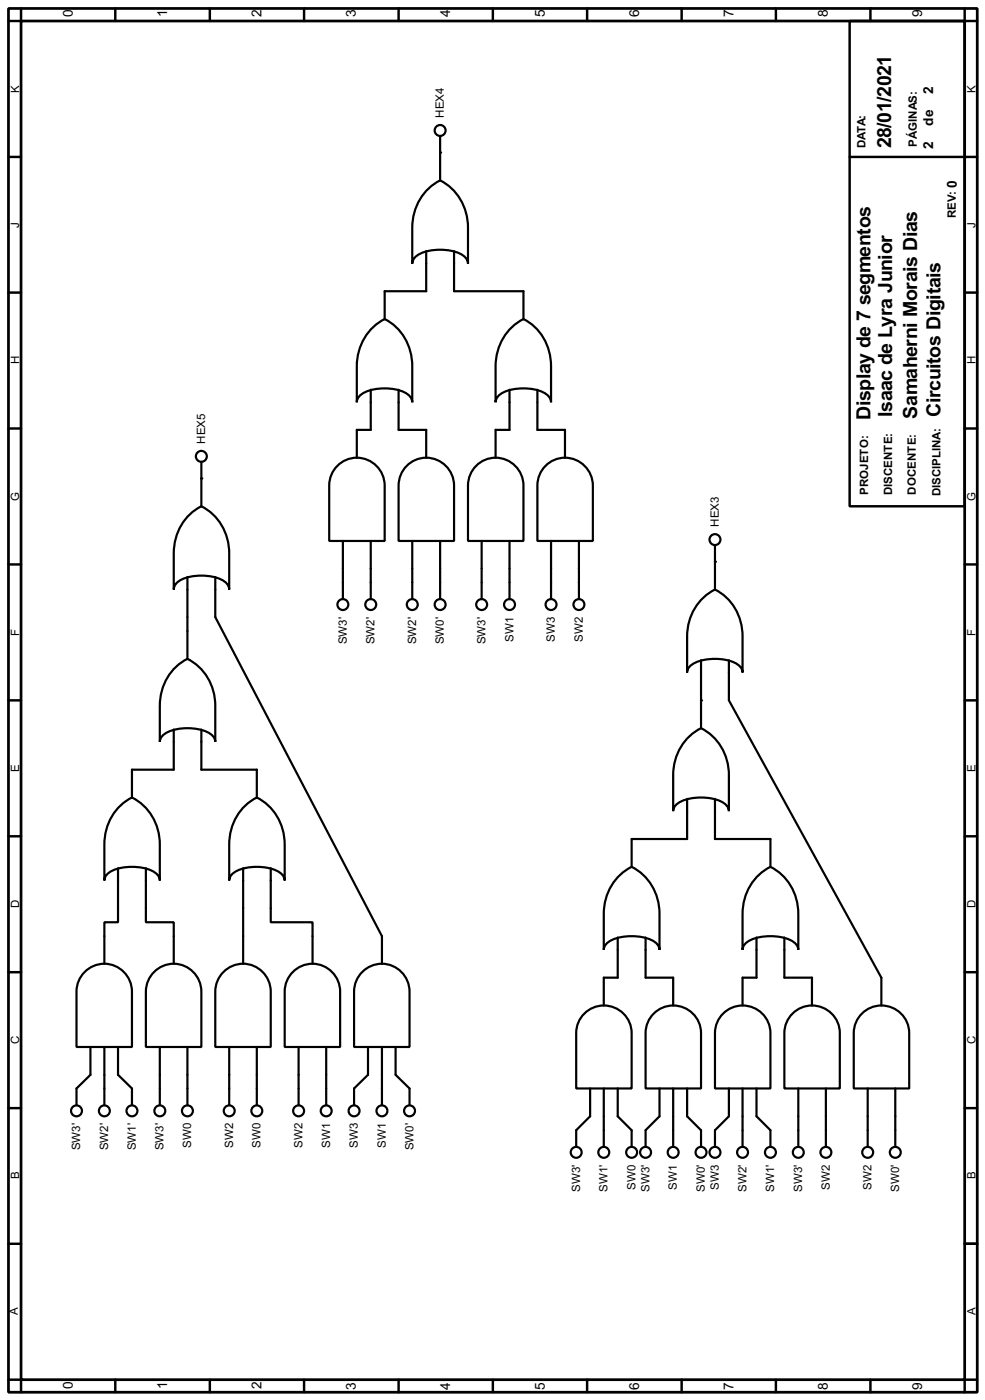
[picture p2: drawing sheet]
<svg xmlns="http://www.w3.org/2000/svg" width="180mm" height="256mm" viewBox="0 0 180 256" stroke-linecap="round" stroke-linejoin="round" font-family="sans-serif">
<path d="M1.6 1.6h177.3v253.5h-177.3zM3.9 3.9h172.7v248.9h-172.7z" fill="none" stroke="#000" stroke-width=".5"/>
<g fill="none" stroke="#000" stroke-width=".45">
<path d="M3.9 1.6v2.3h-2.3M21.1 1.6v2.3M38.4 1.6v2.3M55.7 1.6v2.3M73 1.6v2.3M90.2 1.6v2.3M107.5 1.6v2.3M124.8 1.6v2.3M142 1.6v2.3M155.5 3.9h21.1v88.9h-21.1zM159.3 1.6v2.3M176.6 1.6v2.3h2.3"/>
<path d="M1.6 28.8h2.3M155.5 28.8h23.4M1.6 53.6h2.3M176.6 53.6h2.3M1.6 78.5h2.3M176.6 78.5h2.3M1.6 103.4h2.3M176.6 103.4h2.3M1.6 128.3h2.3M176.6 128.3h2.3M1.6 153.2h2.3M176.6 153.2h2.3"/>
<path d="M1.6 178.1h2.3M176.6 178.1h2.3M1.6 203h2.3M176.6 203h2.3M1.6 227.9h2.3M176.6 227.9h2.3M1.6 252.8h2.3v2.3M21.1 252.8v2.3M38.4 252.8v2.3M55.7 252.8v2.3M73 252.8v2.3M90.2 252.8v2.3"/>
<path d="M107.5 252.8v2.3M124.8 252.8v2.3M142 252.8v2.3M159.3 252.8v2.3M178.9 252.8h-2.3v2.3"/>
</g>
<g fill="none" stroke="#000" stroke-width=".4">
<path d="M78.3 34.7l1.4-1.2 .9-.4a9.5 9.5 0 0 1 5.1 8.6v6.6a2.2 2.2 0 0 0-1.5-1.9 9.3 9.3 0 0 0-7.9 .4l-.7 .9-.1 .6v-6.6a9.9 9.9 0 0 1 2.8-7zM80.6 24.9v8.2M78 46v7.4h-7.6v5.1M83.1 46v7.4h12.7v5.1M67.9 71.4v7.4h-2.6v5.1M68.1 60.1l1.5-1.2 .8-.4a9.5 9.5 0 0 1 5.1 8.6v6.6a2.19 2.19 0 0 0-1.5-1.9 9.2 9.2 0 0 0-7.8 .4l-.8 .9-.1 .6v-6.6a9.9 9.9 0 0 1 2.8-7zM73 71.4v7.4h5v5.1M93.3 71.4v7.4h-2.6v5.1M93.5 60.1l1.5-1.2 .8-.4a9.5 9.5 0 0 1 5.1 8.6v6.6a2.19 2.19 0 0 0-1.5-1.9 9.2 9.2 0 0 0-7.8 .4l-.8 .9-.1 .6v-6.6a9.9 9.9 0 0 1 2.8-7zM98.4 71.4v7.4h5v5.1M34.4 94.6l1.6-1.3 .9-.5a9.5 9.5 0 0 1 5.1 8.6v6.6a2.2 2.2 0 0 0-1.5-1.9 9.2 9.2 0 0 0-7.8 .4l-.8 .9-.1 .6v-6.6a10 10 0 0 1 2.6-6.8zM36.9 84.6v8.2"/>
<path d="M62 85.1a5.1 5.1 0 0 1 5.5-.8 5.1 5.1 0 0 1 2.9 4.7v10.1h-10.1v-10.1a5.1 5.1 0 0 1 1.7-3.9zM62.8 99.1v10.7M67.9 99.1v10.7M74.7 85.1a5.1 5.1 0 0 1 5.5-.8 5.1 5.1 0 0 1 2.9 4.7v10.1h-10.1v-10.1a5.1 5.1 0 0 1 1.7-3.9zM75.5 99.1v10.7M80.6 99.1v10.7M87.4 85.1a5.1 5.1 0 0 1 5.5-.8 5.1 5.1 0 0 1 2.9 4.7v10.1h-10.1v-10.1a5.1 5.1 0 0 1 1.7-3.9zM88.2 99.1v10.7M93.3 99.1v10.7M100.1 85.1a5.1 5.1 0 0 1 5.5-.8 5.1 5.1 0 0 1 2.9 4.7v10.1h-10.1v-10.1a5.1 5.1 0 0 1 1.7-3.9zM100.9 99.1v10.7M106 99.1v10.7"/>
<path d="M130.9 99.9v8.1M34.3 105.7v15M39.4 105.7v7.4l30.5 58.4v5.1M128.4 109.8l1.6-1.3 .9-.5a9.4 9.4 0 0 1 5 8.6v6.6a2.16 2.16 0 0 0-1.5-1.8 9.3 9.3 0 0 0-7.8 .3l-.7 1-.1 .5v-6.6a9.8 9.8 0 0 1 2.6-6.8zM31.8 133.7v7.3h-7.6v5.1M31.9 122.5l1.5-1.3 .9-.5a9.5 9.5 0 0 1 5.1 8.6v6.6a2.17 2.17 0 0 0-1.5-1.8 9.2 9.2 0 0 0-7.8 .3l-.7 1-.1 .5v-6.6a9.9 9.9 0 0 1 2.6-6.8zM36.9 133.7v7.3h10.1v5.1M125.9 135.2l1.5-1.3 .9-.5a9.5 9.5 0 0 1 5.1 8.6v6.6a2.17 2.17 0 0 0-1.5-1.8 9.3 9.3 0 0 0-7.8 .3l-.8 1-.1 .5v-6.6a9.8 9.8 0 0 1 2.7-6.8zM128.3 121v12.4M133.4 121v7.3l27.9 50.8v5.1M21.6 159.1v9.9h-2.5v7.6M21.7 147.9l1.6-1.3 .9-.5a9.5 9.5 0 0 1 5.1 8.6v6.6a2.17 2.17 0 0 0-1.5-1.8 9.3 9.3 0 0 0-7.8 .3l-.8 1-.1 .5v-6.6a9.9 9.9 0 0 1 2.6-6.8z"/>
<path d="M26.7 159.1v9.9h5.1v7.6M44.5 159.1v17.5M44.6 147.9l1.5-1.3 .9-.5a9.5 9.5 0 0 1 5.1 8.6v6.6a2.17 2.17 0 0 0-1.5-1.8 9.2 9.2 0 0 0-7.8 .3l-.7 1-.1 .5v-6.6a9.9 9.9 0 0 1 2.6-6.8zM49.6 159.1v9.9h7.6v7.6M125.8 146.4v7.3h-10.2v5.1M130.9 146.4v7.3h10.1v5.1M15.2 178.4a5.1 5.1 0 0 1 5.6-1.5 5.1 5.1 0 0 1 3.4 4.8v10.1h-10.2v-10.1a5.1 5.1 0 0 1 1.2-3.3zM27.9 178.4a5.1 5.1 0 0 1 5.6-1.5 5.1 5.1 0 0 1 3.4 4.8v10.1h-10.2v-10.1a5.1 5.1 0 0 1 1.2-3.3zM40.6 178.4a5.1 5.1 0 0 1 5.6-1.5 5.1 5.1 0 0 1 3.4 4.8v10.1h-10.2v-10.1a5.1 5.1 0 0 1 1.2-3.3zM53.3 178.4a5.1 5.1 0 0 1 5.6-1.5 5.1 5.1 0 0 1 3.4 4.8v10.1h-10.2v-10.1a5.1 5.1 0 0 1 1.2-3.3zM66 178.4a5.1 5.1 0 0 1 5.6-1.5 5.1 5.1 0 0 1 3.4 4.8v10.1h-10.2v-10.1a5.1 5.1 0 0 1 1.2-3.3zM113.1 171.8v7.3h-2.6v5.1"/>
<path d="M113.2 160.6l1.5-1.3 .9-.5a9.5 9.5 0 0 1 5.1 8.6v6.6a2.17 2.17 0 0 0-1.5-1.8 9.3 9.3 0 0 0-7.8 .3l-.8 1-.1 .5v-6.6a9.8 9.8 0 0 1 2.7-6.8zM118.2 171.8v7.3h5v5.1M138.5 171.8v7.3h-2.6v5.1M138.6 160.6l1.5-1.3 .9-.5a9.5 9.5 0 0 1 5.1 8.6v6.6a2.17 2.17 0 0 0-1.5-1.8 9.3 9.3 0 0 0-7.8 .3l-.8 1-.1 .5v-6.6a9.8 9.8 0 0 1 2.7-6.8zM143.6 171.8v7.3h5v5.1M16.6 191.8v5.1l-2.6 2.5v3.1M19.1 191.8v10.7M21.6 191.8v5.1l2.6 2.5v3.1M29.3 191.8v10.7M34.3 191.8v10.7M42 191.8v10.7M47 191.8v10.7"/>
<path d="M54.7 191.8v10.7M59.7 191.8v10.7M67.4 191.8v5.1l-2.6 2.5v3.1M69.9 191.8v10.7M72.4 191.8v5.1l2.6 2.5v3.1M106.7 186a5.1 5.1 0 0 1 5.6-1.5 5.1 5.1 0 0 1 3.3 4.8v10.1h-10.1v-10.1a5 5 0 0 1 1.2-3.3zM108 199.4v5.1l-2.5 2.6v3M110.5 199.4v10.7M113.1 199.4v5.1l2.5 2.6v3M119.4 186a5.1 5.1 0 0 1 5.6-1.5 5.1 5.1 0 0 1 3.3 4.8v10.1h-10.1v-10.1a5 5 0 0 1 1.2-3.3zM120.7 199.4v5.1l-2.5 2.6v3M123.2 199.4v10.7"/>
<path d="M125.8 199.4v5.1l2.5 2.6v3M132.1 186a5.1 5.1 0 0 1 5.6-1.5 5.1 5.1 0 0 1 3.3 4.8v10.1h-10.1v-10.1a5 5 0 0 1 1.2-3.3zM133.4 199.4v5.1l-2.5 2.6v3M135.9 199.4v10.7M138.5 199.4v5.1l2.5 2.6v3M144.8 186a5.1 5.1 0 0 1 5.6-1.5 5.1 5.1 0 0 1 3.3 4.8v10.1h-10.1v-10.1a5 5 0 0 1 1.2-3.3zM146.1 199.4v10.7M151.2 199.4v10.7M157.5 186a5.1 5.1 0 0 1 5.6-1.5 5.1 5.1 0 0 1 3.3 4.8v10.1h-10.1v-10.1a5 5 0 0 1 1.2-3.3zM158.8 199.4v10.7M163.9 199.4v10.7"/>
<circle cx="80.5" cy="23.9" r="1"/>
<circle cx="36.8" cy="83.6" r="1"/>
<circle cx="130.8" cy="98.9" r="1"/>
<circle cx="62.7" cy="110.8" r="1"/>
<circle cx="67.8" cy="110.8" r="1"/>
<circle cx="75.4" cy="110.8" r="1"/>
<circle cx="80.5" cy="110.8" r="1"/>
<circle cx="88.1" cy="110.8" r="1"/>
<circle cx="93.2" cy="110.8" r="1"/>
<circle cx="100.8" cy="110.8" r="1"/>
<circle cx="105.9" cy="110.8" r="1"/>
<circle cx="14" cy="203.5" r="1"/>
<circle cx="19.1" cy="203.5" r="1"/>
<circle cx="24.1" cy="203.5" r="1"/>
<circle cx="29.2" cy="203.5" r="1"/>
<circle cx="34.3" cy="203.5" r="1"/>
<circle cx="41.9" cy="203.5" r="1"/>
<circle cx="47" cy="203.5" r="1"/>
<circle cx="54.6" cy="203.5" r="1"/>
<circle cx="59.7" cy="203.5" r="1"/>
<circle cx="64.8" cy="203.5" r="1"/>
<circle cx="69.9" cy="203.5" r="1"/>
<circle cx="74.9" cy="203.5" r="1"/>
<circle cx="105.4" cy="211.1" r="1"/>
<circle cx="110.5" cy="211.1" r="1"/>
<circle cx="115.6" cy="211.1" r="1"/>
<circle cx="118.1" cy="211.1" r="1"/>
<circle cx="123.2" cy="211.1" r="1"/>
<circle cx="128.3" cy="211.1" r="1"/>
<circle cx="130.8" cy="211.1" r="1"/>
<circle cx="135.9" cy="211.1" r="1"/>
<circle cx="141" cy="211.1" r="1"/>
<circle cx="146.1" cy="211.1" r="1"/>
<circle cx="151.1" cy="211.1" r="1"/>
<circle cx="158.8" cy="211.1" r="1"/>
<circle cx="163.8" cy="211.1" r="1"/>
</g>
<g fill="#000">
<circle cx="80.6" cy="28" r=".2"/>
<circle cx="36.9" cy="87.7" r=".2"/>
<circle cx="130.9" cy="102.9" r=".2"/>
<circle cx="128.3" cy="128.3" r=".2"/>
</g>
<g font-size="4">
<text x="163.1" y="27.2" transform="rotate(-90 163.1 27.2)">28/01/2021</text>
<text x="159.3" y="76.9" transform="rotate(-90 159.3 76.9)">Display de 7 segmentos</text>
<text x="163.3" y="76.4" transform="rotate(-90 163.3 76.4)">Isaac de Lyra Junior</text>
<text x="167.9" y="76.7" transform="rotate(-90 167.9 76.7)">Samaherni Morais Dias</text>
<text x="172.2" y="76.4" transform="rotate(-90 172.2 76.4)">Circuitos Digitais</text>
</g>
<g font-size="2.8">
<text x="13.4" y="3.2" transform="rotate(-90 13.4 3.2)">0</text>
<text x="30.6" y="3.2" transform="rotate(-90 30.6 3.2)">1</text>
<text x="47.9" y="3.2" transform="rotate(-90 47.9 3.2)">2</text>
<text x="65.2" y="3.2" transform="rotate(-90 65.2 3.2)">3</text>
<text x="82.4" y="3.2" transform="rotate(-90 82.4 3.2)">4</text>
<text x="99.7" y="3.2" transform="rotate(-90 99.7 3.2)">5</text>
<text x="116.9" y="3.2" transform="rotate(-90 116.9 3.2)">6</text>
<text x="134.3" y="3.2" transform="rotate(-90 134.3 3.2)">7</text>
<text x="151.5" y="3.2" transform="rotate(-90 151.5 3.2)">8</text>
<text x="168.8" y="3.2" transform="rotate(-90 168.8 3.2)">9</text>
<text x="170.8" y="17.2" transform="rotate(-90 170.8 17.2)">2</text>
<text x="170.8" y="23" transform="rotate(-90 170.8 23)">de</text>
<text x="170.8" y="27.4" transform="rotate(-90 170.8 27.4)">2</text>
<text x="175.1" y="34.5" transform="rotate(-90 175.1 34.5)">0</text>
<text x="13.4" y="254.5" transform="rotate(-90 13.4 254.5)">0</text>
<text x="30.6" y="254.5" transform="rotate(-90 30.6 254.5)">1</text>
<text x="47.9" y="254.5" transform="rotate(-90 47.9 254.5)">2</text>
<text x="65.2" y="254.7" transform="rotate(-90 65.2 254.7)">3</text>
<text x="82.4" y="254.7" transform="rotate(-90 82.4 254.7)">4</text>
<text x="99.7" y="254.7" transform="rotate(-90 99.7 254.7)">5</text>
<text x="117" y="254.7" transform="rotate(-90 117 254.7)">6</text>
<text x="134.3" y="254.7" transform="rotate(-90 134.3 254.7)">7</text>
<text x="151.5" y="254.7" transform="rotate(-90 151.5 254.7)">8</text>
<text x="168.8" y="254.7" transform="rotate(-90 168.8 254.7)">9</text>
</g>
<g font-size="2.4">
<text x="3.5" y="17" transform="rotate(-90 3.5 17)">K</text>
<text x="178.6" y="17" transform="rotate(-90 178.6 17)">K</text>
<text x="81.3" y="21.6" transform="rotate(-90 81.3 21.6)">HEX4</text>
<text x="158.4" y="27.2" transform="rotate(-90 158.4 27.2)">DATA:</text>
<text x="167.8" y="26.9" transform="rotate(-90 167.8 26.9)">PÁGINAS:</text>
<text x="3.5" y="41.7" transform="rotate(-90 3.5 41.7)">J</text>
<text x="175" y="40" transform="rotate(-90 175 40)">REV:</text>
<text x="178.6" y="41.7" transform="rotate(-90 178.6 41.7)">J</text>
<text x="3.5" y="66.8" transform="rotate(-90 3.5 66.8)">H</text>
<text x="178.6" y="66.8" transform="rotate(-90 178.6 66.8)">H</text>
<text x="37.6" y="81.3" transform="rotate(-90 37.6 81.3)">HEX5</text>
<text x="3.5" y="91.7" transform="rotate(-90 3.5 91.7)">G</text>
<text x="158.9" y="90.7" transform="rotate(-90 158.9 90.7)">PROJETO:</text>
<text x="163.3" y="90.8" transform="rotate(-90 163.3 90.8)">DISCENTE:</text>
<text x="167.6" y="90.6" transform="rotate(-90 167.6 90.6)">DOCENTE:</text>
<text x="172.1" y="90.9" transform="rotate(-90 172.1 90.9)">DISCIPLINA:</text>
<text x="178.6" y="91.7" transform="rotate(-90 178.6 91.7)">G</text>
<text x="131.6" y="96.5" transform="rotate(-90 131.6 96.5)">HEX3</text>
<text x="3.5" y="116.5" transform="rotate(-90 3.5 116.5)">F</text>
<text x="63.5" y="118" transform="rotate(-90 63.5 118)">SW3'</text>
<text x="68.6" y="118" transform="rotate(-90 68.6 118)">SW2'</text>
<text x="76.2" y="118" transform="rotate(-90 76.2 118)">SW2'</text>
<text x="81.3" y="118" transform="rotate(-90 81.3 118)">SW0'</text>
<text x="88.9" y="118" transform="rotate(-90 88.9 118)">SW3'</text>
<text x="94" y="117.6" transform="rotate(-90 94 117.6)">SW1</text>
<text x="101.6" y="117.6" transform="rotate(-90 101.6 117.6)">SW3</text>
<text x="106.7" y="117.6" transform="rotate(-90 106.7 117.6)">SW2</text>
<text x="178.6" y="116.5" transform="rotate(-90 178.6 116.5)">F</text>
<text x="3.5" y="141.4" transform="rotate(-90 3.5 141.4)">E</text>
<text x="178.6" y="141.4" transform="rotate(-90 178.6 141.4)">E</text>
<text x="3.5" y="166.4" transform="rotate(-90 3.5 166.4)">D</text>
<text x="178.6" y="166.4" transform="rotate(-90 178.6 166.4)">D</text>
<text x="3.5" y="191.3" transform="rotate(-90 3.5 191.3)">C</text>
<text x="178.6" y="191.3" transform="rotate(-90 178.6 191.3)">C</text>
<text x="14.7" y="210.7" transform="rotate(-90 14.7 210.7)">SW3'</text>
<text x="19.8" y="210.7" transform="rotate(-90 19.8 210.7)">SW2'</text>
<text x="24.9" y="210.7" transform="rotate(-90 24.9 210.7)">SW1'</text>
<text x="30" y="210.7" transform="rotate(-90 30 210.7)">SW3'</text>
<text x="35" y="210.3" transform="rotate(-90 35 210.3)">SW0</text>
<text x="42.7" y="210.3" transform="rotate(-90 42.7 210.3)">SW2</text>
<text x="47.7" y="210.3" transform="rotate(-90 47.7 210.3)">SW0</text>
<text x="55.4" y="210.3" transform="rotate(-90 55.4 210.3)">SW2</text>
<text x="60.4" y="210.3" transform="rotate(-90 60.4 210.3)">SW1</text>
<text x="65.5" y="210.3" transform="rotate(-90 65.5 210.3)">SW3</text>
<text x="70.6" y="210.3" transform="rotate(-90 70.6 210.3)">SW1</text>
<text x="75.7" y="210.7" transform="rotate(-90 75.7 210.7)">SW0'</text>
<text x="3.5" y="216.1" transform="rotate(-90 3.5 216.1)">B</text>
<text x="106.2" y="218.4" transform="rotate(-90 106.2 218.4)">SW3'</text>
<text x="111.2" y="218.4" transform="rotate(-90 111.2 218.4)">SW1'</text>
<text x="116.3" y="218" transform="rotate(-90 116.3 218)">SW0</text>
<text x="118.9" y="218.4" transform="rotate(-90 118.9 218.4)">SW3'</text>
<text x="123.9" y="218" transform="rotate(-90 123.9 218)">SW1</text>
<text x="129" y="218.4" transform="rotate(-90 129 218.4)">SW0'</text>
<text x="131.6" y="218" transform="rotate(-90 131.6 218)">SW3</text>
<text x="136.6" y="218.4" transform="rotate(-90 136.6 218.4)">SW2'</text>
<text x="141.7" y="218.4" transform="rotate(-90 141.7 218.4)">SW1'</text>
<text x="146.8" y="218.4" transform="rotate(-90 146.8 218.4)">SW3'</text>
<text x="151.8" y="218" transform="rotate(-90 151.8 218)">SW2</text>
<text x="159.5" y="218" transform="rotate(-90 159.5 218)">SW2</text>
<text x="164.6" y="218.4" transform="rotate(-90 164.6 218.4)">SW0'</text>
<text x="178.6" y="216.1" transform="rotate(-90 178.6 216.1)">B</text>
<text x="3.3" y="241" transform="rotate(-90 3.3 241)">A</text>
<text x="178.6" y="241" transform="rotate(-90 178.6 241)">A</text>
</g>
</svg>
